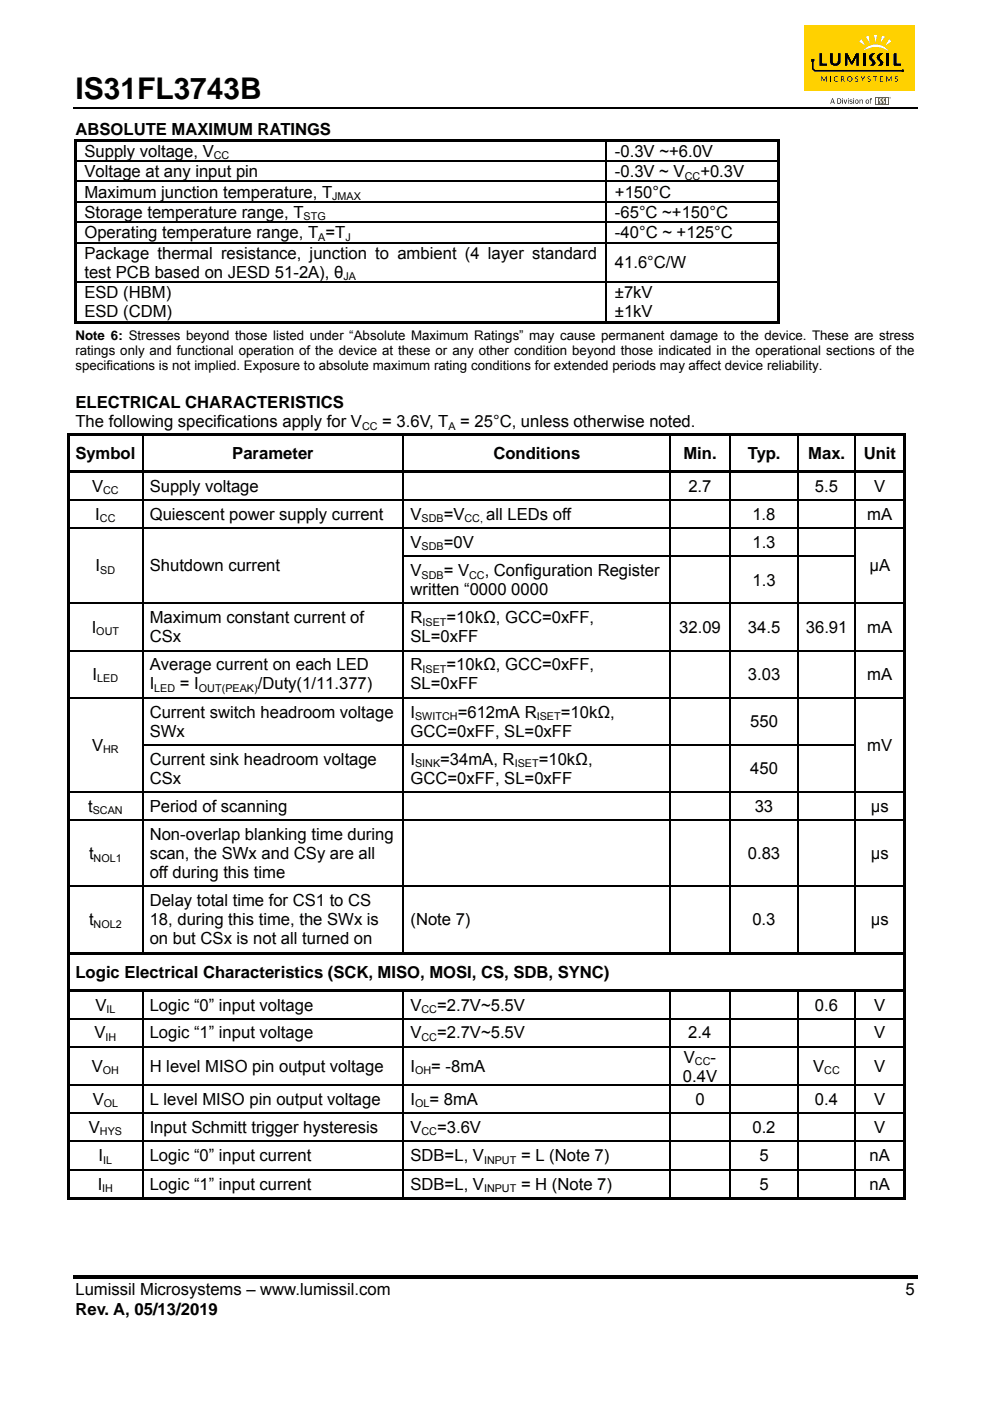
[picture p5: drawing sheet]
<svg xmlns="http://www.w3.org/2000/svg" width="210mm" height="297mm" viewBox="0 0 210 297" stroke-linecap="round" stroke-linejoin="round" font-family="sans-serif">
<path d="M15.5 22.8h179" fill="none" stroke="#000" stroke-width=".34"/>
<path d="M15.5 270.3h179v.7h-179z" fill="#000"/>
<path d="M170.6 5.3h23.4v13.9h-23.4z" fill="#ffd100"/>
<g fill="#000">
<path d="M174.2 16.2h.1l.5 .8 .4-.8h.2v1.1h-.2v-.9l-.4 .8-.5-.8-.1 .9zM176.1 16.2h.1v1.1h-.1zM176.9 16.4a.46 .46 0 0 1 .8 0 .45 .45 0 0 0-.6 0 .45 .45 0 0 0 0 .7 .45 .45 0 0 0 .6 0 .53 .53 0 0 1-.7 .1 .53 .53 0 0 1-.1-.8zM181.4 16.3l.4-.1 .3 .1-.1 .1a.23 .23 0 0 0-.4-.1 .23 .23 0 0 0 0 .3 .23 .23 0 0 0 .3 .1 .35 .35 0 0 1 0 .6 .35 .35 0 0 1-.5-.2 .25 .25 0 0 0 .4 .1 .25 .25 0 0 0 .1-.3 .25 .25 0 0 0-.4-.1l-.1-.2zM182.5 16.2h.2l.3 .6 .3-.6h.2l-.4 .7v.4h-.2v-.4zM184 16.3l.4-.1 .3 .1-.1 .1a.23 .23 0 0 0-.4-.1 .23 .23 0 0 0 0 .3 .23 .23 0 0 0 .3 .1 .34 .34 0 0 1 0 .5 .34 .34 0 0 1-.5-.1 .25 .25 0 0 0 .4 .1 .25 .25 0 0 0 .1-.3 .25 .25 0 0 0-.3-.1l-.2-.2zM185.2 16.2h.9v.1h-.4v1h-.2v-1h-.3zM186.6 16.2h.7v.1h-.5v.4h.4l-.4 .1v.4h.5v.1h-.7zM188 16.2h.1l.4 .8 .5-.8h.1v1.1l-.1-.9-.4 .8-.5-.8v.9h-.1zM189.8 16.3l.4-.1 .2 .1v.1a.24 .24 0 0 0-.4-.1 .24 .24 0 0 0 0 .3 .24 .24 0 0 0 .3 .1 .34 .34 0 0 1 0 .6 .34 .34 0 0 1-.5-.2h.1a.24 .24 0 0 0 .3 .1 .24 .24 0 0 0 .1-.3 .24 .24 0 0 0-.3-.1l-.2-.3z"/>
<path d="M178.4 16.2h.2a.34 .34 0 0 1 .5 .2 .34 .34 0 0 1-.3 .4l.4 .5h-.2l-.3-.5h-.2v.5h-.1zM178.5 16.3v.4l.4-.1a.28 .28 0 0 0-.1-.3 .28 .28 0 0 0-.3 0z"/>
<path d="M179.7 16.7a.58 .58 0 0 1 1.1 0 .58 .58 0 0 1-1.1 0zM179.8 16.7a.43 .43 0 0 0 .8 0 .43 .43 0 0 0-.8 0z"/>
</g>
<path d="M188.6 20.7a.2 .2 0 0 1 .4 0 .2 .2 0 0 1-.4 0zM188.7 20.7a.14 .14 0 0 0 .2 0 .14 .14 0 0 0-.2 0zM188.7 20.6l.2 .2h-.2zM188.7 20.7h.1z" fill="#010101"/>
<path d="M185.7 20.6h2.8v1.6h-2.8z" fill="#c42032"/>
<g fill="#fff">
<path d="M186 20.8h.3v1.1h-.3z"/>
<path d="M186.6 20.9h.4a.4 .4 0 0 0-.2 .4 .4 .4 0 0 0 .2 .4l-.1 .2h-.4l.2-.1-.1-.3a.32 .32 0 0 1-.2-.3 .32 .32 0 0 1 .2-.3z"/>
<path d="M187.2 21l.5-.2a.47 .47 0 0 0-.2 .4 .47 .47 0 0 0 .2 .5l-.1 .2h-.4l.3-.2-.4-.4z"/>
<path d="M188 20.8h.3v1.1h-.3z"/>
</g>
<path d="M173.8 11.3h.6v2.2h1v.4h-1.6zM176 11.3h.7v1.4a.54 .54 0 0 0 .3 .8 .54 .54 0 0 0 .7-.6v-1.6h.6v.9a1.29 1.29 0 0 1-1 1.8 1.03 1.03 0 0 1-1.3-1.1zM179.2 11.3h.6l.9 1.7 .8-1.7h.7v2.6h-.6v-1.7l-.7 1.3-.2 .2-.3-.1-.7-1.4v1.7h-.5zM183 11.3h.7v2.6h-.7zM184.6 11.5a1 1 0 0 1 1.1-.2v.1a.78 .78 0 0 0-.7 .7 .78 .78 0 0 0 .5 .8 .61 .61 0 0 1-.2 1h-.9a.61 .61 0 0 0 .6-.5 .61 .61 0 0 0-.4-.6 .73 .73 0 0 1 0-1.3zM186.2 11.5a.91 .91 0 0 1 1.2-.1 .77 .77 0 0 0-.8 .7 .77 .77 0 0 0 .6 .8 .61 .61 0 0 1-.2 1h-.9a.61 .61 0 0 0 .5-.5 .61 .61 0 0 0-.4-.6 .73 .73 0 0 1 0-1.3zM188 11.3h.6v2.6h-.6zM189.5 11.3h.7v2.2h.9v.4h-1.6z" fill="#000"/>
<g fill="#fff">
<path d="M183.3 10.5a3.3 3.3 0 0 1 5.1 .3 4.7 4.7 0 0 0-5.3 0z"/>
<path d="M183.6 7.8l.7-.2 .2 1.6z"/>
<path d="M187 7.5l.7 .3-.9 1.3z"/>
<path d="M185.4 7.4h.7l-.4 1.6z"/>
<path d="M182.2 8.8l.5-.5 .9 1.4z"/>
<path d="M188.6 8.3l.5 .5-1.4 .9z"/>
</g>
<g fill="#000">
<path d="M172.1 12.4h.6v.7h-.1v1.4l.3 .3h18.3a.31 .31 0 0 1 .5 .1 .31 .31 0 0 1-.1 .4 .31 .31 0 0 1-.4-.1h-18.4l-.6-.6zM15.7 29.5h.6v.5h-.6zM15.7 29.5h113.2v.5h-113.2zM15.7 30h.6v4h-.6zM15.7 34h.6v.3h-.6zM15.7 34.3h.6v4.1h-.6zM15.7 38.4h.6v.2h-.6zM128.4 34h.3v.3h-.3zM128.4 38.4h.3v.2h-.3zM128.9 29.5h36.1v.5h-36.1zM165 29.5h.5v.5h-.5zM165 30h.5v4h-.5z"/>
<path d="M165 34h.5v.3h-.5zM165 34.3h.5v4.1h-.5zM165 38.4h.5v.2h-.5zM178.9 21.1h.2l.2 .7 .2-.7h.2l-.3 .9h-.2zM180.2 21.2h.6l-.5 .1 .5 .5-.3 .2-.3-.1 .5-.1-.1-.2a.34 .34 0 0 1-.4-.4zM182.3 21.1l.1 .2 .4-.2 .2 .1v.8h-.1l-.2-.8-.3 .2-.1 .6zM184.6 20.8h.4l-.3 .2 .2 .1-.2 .1v.8l-.2-.8zM15.7 38.6h.6v4.1h-.6zM15.7 42.7h.6v.3h-.6zM15.7 43h.6v4h-.6zM15.7 47h.6v.3h-.6zM15.7 47.3h.6v4h-.6z"/>
<path d="M15.7 51.3h.6v.3h-.6zM15.7 51.6h.6v8.1h-.6zM15.7 59.7h.6v.3h-.6zM128.4 42.7h.3v.3h-.3zM128.4 47h.3v.3h-.3zM128.4 51.3h.3v.3h-.3zM128.4 59.7h.3v.3h-.3zM165 38.6h.5v4.1h-.5zM165 42.7h.5v.3h-.5zM165 43h.5v4h-.5zM165 47h.5v.3h-.5zM165 47.3h.5v4h-.5z"/>
<path d="M165 51.3h.5v.3h-.5zM165 51.6h.5v8.1h-.5zM165 59.7h.5v.3h-.5zM15.7 60h.6v8.6h-.6zM15.7 68.1h112.7v.5h-112.7zM128.4 68.1h.5v.5h-.5zM128.9 68.1h36.1v.5h-36.1zM165 60h.5v8.6h-.5zM165 68.1h.5v.5h-.5zM14.2 91.8h.6v.5h-.6zM14.2 91.8h178v.5h-178zM14.2 92.3h.6v7.5h-.6z"/>
<path d="M191.6 91.8h.6v.5h-.6zM191.6 92.3h.6v7.5h-.6zM14.2 99.8h178v.5h-178zM14.2 100.3h.6v5.5h-.6zM14.2 105.8h.6v.3h-.6zM14.2 106.1h.6v5.7h-.6zM14.2 111.8h.6v.3h-.6zM14.2 112.1h.6v5.7h-.6zM14.2 117.8h.6v.3h-.6zM30.1 105.8h.3v.3h-.3zM30.1 111.8h.3v.3h-.3zM30.1 117.8h.3v.3h-.3z"/>
<path d="M85.4 105.8h.3v.3h-.3zM85.4 111.8h.3v.3h-.3zM85.4 117.8h.3v.3h-.3zM142 105.8h.3v.3h-.3zM142 111.8h.3v.3h-.3zM142 117.8h.3v.3h-.3zM154.7 105.8h.2v.3h-.2zM154.7 111.8h.2v.3h-.2zM154.7 117.8h.2v.3h-.2zM169.2 105.8h.3v.3h-.3zM169.2 111.8h.3v.3h-.3zM169.2 117.8h.3v.3h-.3z"/>
<path d="M181.2 105.8h.3v.3h-.3zM181.2 111.8h.3v.3h-.3zM181.2 117.8h.3v.3h-.3zM191.6 100.3h.6v5.5h-.6zM191.6 105.8h.6v.3h-.6zM191.6 106.1h.6v5.7h-.6zM191.6 111.8h.6v.3h-.6zM191.6 112.1h.6v5.7h-.6zM191.6 117.8h.6v.3h-.6zM14.2 118.1h.6v9.7h-.6zM14.2 127.8h.6v.3h-.6zM14.2 128.1h.6v9.7h-.6z"/>
<path d="M14.2 137.8h.6v.3h-.6zM30.1 127.8h.3v.3h-.3zM30.1 137.8h.3v.3h-.3zM85.4 127.8h.3v.3h-.3zM85.4 137.8h.3v.3h-.3zM142 127.8h.3v.3h-.3zM142 137.8h.3v.3h-.3zM154.7 127.8h.2v.3h-.2zM154.7 137.8h.2v.3h-.2zM169.2 127.8h.3v.3h-.3zM169.2 137.8h.3v.3h-.3zM181.2 127.8h.3v.3h-.3z"/>
<path d="M181.2 137.8h.3v.3h-.3zM191.6 118.1h.6v9.7h-.6zM191.6 127.8h.6v.3h-.6zM191.6 128.1h.6v9.7h-.6zM191.6 137.8h.6v.3h-.6zM14.2 138.1h.6v9.7h-.6zM14.2 147.8h.6v.3h-.6zM14.2 148.1h.6v9.7h-.6zM14.2 157.8h.6v.3h-.6zM30.1 147.8h.3v.3h-.3zM30.1 157.8h.3v.3h-.3zM85.4 147.8h.3v.3h-.3z"/>
<path d="M85.4 157.8h.3v.3h-.3zM142 147.8h.3v.3h-.3zM142 157.8h.3v.3h-.3zM154.7 147.8h.2v.3h-.2zM154.7 157.8h.2v.3h-.2zM169.2 147.8h.3v.3h-.3zM169.2 157.8h.3v.3h-.3zM181.2 147.8h.3v.3h-.3zM181.2 157.8h.3v.3h-.3zM191.6 138.1h.6v9.7h-.6zM191.6 147.8h.6v.3h-.6zM191.6 148.1h.6v9.7h-.6z"/>
<path d="M191.6 157.8h.6v.3h-.6zM14.2 158.1h.6v9.7h-.6zM14.2 167.8h.6v.3h-.6zM14.2 168.1h.6v5.7h-.6zM14.2 173.8h.6v.3h-.6zM30.1 167.8h.3v.3h-.3zM30.1 173.8h.3v.3h-.3zM85.4 167.8h.3v.3h-.3zM85.4 173.8h.3v.3h-.3zM142 167.8h.3v.3h-.3zM142 173.8h.3v.3h-.3zM154.7 167.8h.2v.3h-.2z"/>
<path d="M154.7 173.8h.2v.3h-.2zM169.2 167.8h.3v.3h-.3zM169.2 173.8h.3v.3h-.3zM181.2 167.8h.3v.3h-.3zM181.2 173.8h.3v.3h-.3zM191.6 158.1h.6v9.7h-.6zM191.6 167.8h.6v.3h-.6zM191.6 168.1h.6v5.7h-.6zM191.6 173.8h.6v.3h-.6zM14.2 174.1h.6v13.7h-.6zM14.2 187.8h.6v.3h-.6zM30.1 187.8h.3v.3h-.3z"/>
<path d="M85.4 187.8h.3v.3h-.3zM142 187.8h.3v.3h-.3zM154.7 187.8h.2v.3h-.2zM169.2 187.8h.3v.3h-.3zM181.2 187.8h.3v.3h-.3zM191.6 174.1h.6v13.7h-.6zM191.6 187.8h.6v.3h-.6zM14.2 188.1h.6v13.7h-.6zM14.2 201.8h178v.5h-178zM14.2 202.3h.6v7.5h-.6zM14.2 209.8h178v.5h-178zM14.2 210.3h.6v5.5h-.6z"/>
<path d="M14.2 215.8h.6v.3h-.6zM30.1 215.8h.3v.3h-.3zM85.4 215.8h.3v.3h-.3zM142 215.8h.3v.3h-.3zM154.7 215.8h.2v.3h-.2zM169.2 215.8h.3v.3h-.3zM181.2 215.8h.3v.3h-.3zM191.6 188.1h.6v13.7h-.6zM191.6 202.3h.6v7.5h-.6zM191.6 210.3h.6v5.5h-.6zM191.6 215.8h.6v.3h-.6zM14.2 216.1h.6v5.7h-.6z"/>
<path d="M14.2 221.8h.6v.3h-.6zM14.2 222.1h.6v7.7h-.6zM14.2 229.8h.6v.3h-.6zM14.2 230.1h.6v5.7h-.6zM14.2 235.8h.6v.3h-.6zM30.1 221.8h.3v.3h-.3zM30.1 229.8h.3v.3h-.3zM30.1 235.8h.3v.3h-.3zM85.4 221.8h.3v.3h-.3zM85.4 229.8h.3v.3h-.3zM85.4 235.8h.3v.3h-.3zM142 221.8h.3v.3h-.3z"/>
<path d="M142 229.8h.3v.3h-.3zM142 235.8h.3v.3h-.3zM154.7 221.8h.2v.3h-.2zM154.7 229.8h.2v.3h-.2zM154.7 235.8h.2v.3h-.2zM169.2 221.8h.3v.3h-.3zM169.2 229.8h.3v.3h-.3zM169.2 235.8h.3v.3h-.3zM181.2 221.8h.3v.3h-.3zM181.2 229.8h.3v.3h-.3zM181.2 235.8h.3v.3h-.3zM191.6 216.1h.6v5.7h-.6z"/>
<path d="M191.6 221.8h.6v.3h-.6zM191.6 222.1h.6v7.7h-.6zM191.6 229.8h.6v.3h-.6zM191.6 230.1h.6v5.7h-.6zM191.6 235.8h.6v.3h-.6zM14.2 236.1h.6v5.8h-.6zM14.2 241.9h.6v.2h-.6zM14.2 242.1h.6v5.7h-.6zM14.2 247.8h.6v.3h-.6zM14.2 248.1h.6v6.3h-.6zM14.2 253.8h15.9v.6h-15.9zM30.1 241.9h.3v.2h-.3z"/>
<path d="M30.1 247.8h.3v.3h-.3zM30.1 253.8h55.3v.6h-55.3zM85.4 241.9h.3v.2h-.3zM85.4 247.8h.3v.3h-.3zM85.4 253.8h56.6v.6h-56.6zM142 241.9h.3v.2h-.3zM142 247.8h.3v.3h-.3zM142 253.8h12.7v.6h-12.7zM154.7 241.9h.2v.2h-.2zM154.7 247.8h.2v.3h-.2zM154.7 253.8h14.5v.6h-14.5zM169.2 241.9h.3v.2h-.3z"/>
<path d="M169.2 247.8h.3v.3h-.3zM169.2 253.8h12v.6h-12zM181.2 241.9h.3v.2h-.3zM181.2 247.8h.3v.3h-.3zM181.2 253.8h10.4v.6h-10.4zM191.6 236.1h.6v5.8h-.6zM191.6 241.9h.6v.2h-.6zM191.6 242.1h.6v5.7h-.6zM191.6 247.8h.6v.3h-.6zM191.6 248.1h.6v6.3h-.6zM191.6 253.8h.6v.6h-.6z"/>
<path d="M176.5 20.8h.2l.4 1.2h-.2l-.1-.3h-.5v.3h-.2zM176.6 21l-.2 .6h.4z"/>
<path d="M177.6 20.8a.61 .61 0 0 1 .8 .6 .61 .61 0 0 1-.8 .6zM177.7 21v.8h.2a.45 .45 0 0 0 .4-.5 .45 .45 0 0 0-.6-.3z"/>
<path d="M178.6 20.8l.2 .2zM178.6 21.1h.2v.9h-.2z"/>
<path d="M179.9 20.8l.1 .2zM179.9 21.1l.1 .9z"/>
<path d="M181 20.8l.1 .2zM181 21.1h.1v.9h-.1z"/>
<path d="M181.3 21.6a.45 .45 0 0 1 .9 0 .45 .45 0 0 1-.9 0zM181.4 21.5a.3 .3 0 0 0 .6 0 .3 .3 0 0 0-.6 0z"/>
<path d="M183.6 21.6a.42 .42 0 0 1 .8 0 .42 .42 0 0 1-.8 0zM183.7 21.5a.3 .3 0 0 0 .6 0 .3 .3 0 0 0-.6 0z"/>
</g>
<g fill="none" stroke="#000" stroke-width=".25">
<path d="M16.3 34.2h112.1M16.3 38.5h112.1M128.5 30v4M128.5 34.3v4.1M128.5 38.6v4.1M128.7 34.2h36.3M128.7 38.5h36.3M16.3 42.8h112.1M16.3 47.1h112.1M16.3 51.5h112.1M16.3 59.8h112.1M128.5 43v4"/>
<path d="M128.5 47.3v4M128.5 51.6v8.1M128.5 60v8.1M128.7 42.8h36.3M128.7 47.1h36.3M128.7 51.5h36.3M128.7 59.8h36.3M30.2 92.3v7.5M85.6 92.3v7.5M142.2 92.3v7.5M154.8 92.3v7.5M169.3 92.3v7.5"/>
<path d="M181.3 92.3v7.5M14.8 105.9h15.3M14.8 111.9h15.3M30.2 100.3v5.5M30.2 106.1v5.7M30.2 112.1v5.7M30.2 118.1v9.7M30.4 105.9h55M30.4 111.9h55M85.6 100.3v5.5M85.6 106.1v5.7M85.6 112.1v5.7"/>
<path d="M85.6 118.1v9.7M85.7 105.9h56.3M85.7 111.9h56.3M85.7 117.9h56.3M142.2 100.3v5.5M142.2 106.1v5.7M142.2 112.1v5.7M142.2 118.1v9.7M142.3 105.9h12.4M142.3 111.9h12.4M142.3 117.9h12.4M154.8 100.3v5.5"/>
<path d="M154.8 106.1v5.7M154.8 112.1v5.7M154.8 118.1v9.7M154.9 105.9h14.3M154.9 111.9h14.3M154.9 117.9h14.3M169.3 100.3v5.5M169.3 106.1v5.7M169.3 112.1v5.7M169.3 118.1v9.7M169.5 105.9h11.7M169.5 111.9h11.7"/>
<path d="M169.5 117.9h11.7M181.3 100.3v5.5M181.3 106.1v5.7M181.3 112.1v5.7M181.3 118.1v9.7M181.5 105.9h10.1M181.5 111.9h10.1M14.8 127.9h15.3M14.8 137.9h15.3M30.2 128.1v9.7M30.2 138.1v9.7M30.4 127.9h55"/>
<path d="M30.4 137.9h55M85.6 128.1v9.7M85.6 138.1v9.7M85.7 127.9h56.3M85.7 137.9h56.3M142.2 128.1v9.7M142.2 138.1v9.7M142.3 127.9h12.4M142.3 137.9h12.4M154.8 128.1v9.7M154.8 138.1v9.7M154.9 127.9h14.3"/>
<path d="M154.9 137.9h14.3M169.3 128.1v9.7M169.3 138.1v9.7M169.5 127.9h11.7M169.5 137.9h11.7M181.3 128.1v9.7M181.3 138.1v9.7M181.5 127.9h10.1M181.5 137.9h10.1M14.8 147.9h15.3M30.2 148.1v9.7M30.2 158.1v9.7"/>
<path d="M30.4 147.9h55M30.4 157.9h55M85.6 148.1v9.7M85.6 158.1v9.7M85.7 147.9h56.3M85.7 157.9h56.3M142.2 148.1v9.7M142.2 158.1v9.7M142.3 147.9h12.4M142.3 157.9h12.4M154.8 148.1v9.7M154.8 158.1v9.7"/>
<path d="M154.9 147.9h14.3M154.9 157.9h14.3M169.3 148.1v9.7M169.3 158.1v9.7M169.5 147.9h11.7M169.5 157.9h11.7M181.3 148.1v9.7M181.3 158.1v9.7M181.5 147.9h10.1M14.8 167.9h15.3M14.8 173.9h15.3M30.2 168.1v5.7"/>
<path d="M30.2 174.1v13.7M30.4 167.9h55M30.4 173.9h55M85.6 168.1v5.7M85.6 174.1v13.7M85.7 167.9h56.3M85.7 173.9h56.3M142.2 168.1v5.7M142.2 174.1v13.7M142.3 167.9h12.4M142.3 173.9h12.4M154.8 168.1v5.7"/>
<path d="M154.8 174.1v13.7M154.9 167.9h14.3M154.9 173.9h14.3M169.3 168.1v5.7M169.3 174.1v13.7M169.5 167.9h11.7M169.5 173.9h11.7M181.3 168.1v5.7M181.3 174.1v13.7M181.5 167.9h10.1M181.5 173.9h10.1M14.8 187.9h15.3"/>
<path d="M30.2 188.1v13.7M30.4 187.9h55M85.6 188.1v13.7M85.7 187.9h56.3M142.2 188.1v13.7M142.3 187.9h12.4M154.8 188.1v13.7M154.9 187.9h14.3M169.3 188.1v13.7M169.5 187.9h11.7M181.3 188.1v13.7M181.5 187.9h10.1"/>
<path d="M14.8 215.9h15.3M30.2 210.3v5.5M30.2 216.1v5.7M30.4 215.9h55M85.6 210.3v5.5M85.6 216.1v5.7M85.7 215.9h56.3M142.2 210.3v5.5M142.2 216.1v5.7M142.3 215.9h12.4M154.8 210.3v5.5M154.8 216.1v5.7"/>
<path d="M154.9 215.9h14.3M169.3 210.3v5.5M169.3 216.1v5.7M169.5 215.9h11.7M181.3 210.3v5.5M181.3 216.1v5.7M181.5 215.9h10.1M14.8 221.9h15.3M14.8 230h15.3M14.8 236h15.3M30.2 222.1v7.7M30.2 230.1v5.7"/>
<path d="M30.2 236.1v5.8M30.4 221.9h55M30.4 230h55M30.4 236h55M85.6 222.1v7.7M85.6 230.1v5.7M85.6 236.1v5.8M85.7 221.9h56.3M85.7 230h56.3M85.7 236h56.3M142.2 222.1v7.7M142.2 230.1v5.7"/>
<path d="M142.2 236.1v5.8M142.3 221.9h12.4M142.3 230h12.4M142.3 236h12.4M154.8 222.1v7.7M154.8 230.1v5.7M154.8 236.1v5.8M154.9 221.9h14.3M154.9 230h14.3M154.9 236h14.3M169.3 222.1v7.7M169.3 230.1v5.7"/>
<path d="M169.3 236.1v5.8M169.5 221.9h11.7M169.5 230h11.7M169.5 236h11.7M181.3 222.1v7.7M181.3 230.1v5.7M181.3 236.1v5.8M181.5 221.9h10.1M181.5 230h10.1M181.5 236h10.1M14.8 242h15.3M14.8 248h15.3"/>
<path d="M30.2 242.1v5.7M30.2 248.1v5.7M30.4 242h55M30.4 248h55M85.6 242.1v5.7M85.6 248.1v5.7M85.7 242h56.3M85.7 248h56.3M142.2 242.1v5.7M142.2 248.1v5.7M142.3 242h12.4M142.3 248h12.4"/>
<path d="M154.8 242.1v5.7M154.8 248.1v5.7M154.9 242h14.3M154.9 248h14.3M169.3 242.1v5.7M169.3 248.1v5.7M169.5 242h11.7M169.5 248h11.7M181.3 242.1v5.7M181.3 248.1v5.7M181.5 242h10.1M181.5 248h10.1"/>
</g>
<text font-size="6.3" x="16" y="21">IS31FL3743B</text>
<g font-size="3.5">
<text x="16" y="28.7">ABSOLUTE MAXIMUM RATINGS</text>
<text x="17.9" y="33.3">Supply voltage, V</text>
<text x="130.4" y="33.3">-0.3V ~+6.0V</text>
<text x="17.9" y="37.6">Voltage at any input pin</text>
<text x="17.9" y="41.9">Maximum junction temperature, T</text>
<text x="130.4" y="37.6">-0.3V ~ V</text>
<text x="130.4" y="41.9">+150°C</text>
<text x="148.5" y="37.6">+0.3V</text>
<text x="17.9" y="46.2">Storage temperature range, T</text>
<text x="130.4" y="46.2">-65°C ~+150°C</text>
<text x="17.9" y="50.5">Operating temperature range, T =T</text>
<text x="130.4" y="50.5">-40°C ~ +125°C</text>
<text x="17.9" y="54.8">Package thermal resistance, junction to ambient (4 layer standard</text>
<text x="17.9" y="58.9">test PCB based on JESD 51-2A), θ</text>
<text x="130.4" y="56.9">41.6°C/W</text>
<text x="17.9" y="63.2">ESD (HBM)</text>
<text x="130.4" y="63.2">±7kV</text>
<text x="17.9" y="67.3">ESD (CDM)</text>
<text x="130.4" y="67.3">±1kV</text>
<text x="16" y="86.5">ELECTRICAL CHARACTERISTICS</text>
<text x="16" y="90.6">The following specifications apply for V</text>
<text x="81.1" y="90.6">= 3.6V, T</text>
<text x="97.6" y="90.6">= 25°C, unless otherwise noted.</text>
<text x="16" y="97.3">Symbol</text>
<text x="49.3" y="97.3">Parameter</text>
<text x="104.7" y="97.3">Conditions</text>
<text x="145" y="97.3">Min.</text>
<text x="158.6" y="97.3">Typ.</text>
<text x="171.4" y="97.3">Max.</text>
<text x="183.2" y="97.3">Unit</text>
<text x="19.5" y="104.3">V</text>
<text x="31.8" y="104.3">Supply voltage</text>
<text x="146" y="104.3">2.7</text>
<text x="172.9" y="104.3">5.5</text>
<text x="185.4" y="104.3">V</text>
<text x="20.2" y="110.2">I</text>
<text x="31.8" y="110.2">Quiescent power supply current</text>
<text x="87" y="110.2">V</text>
<text x="94.1" y="110.2">=V</text>
<text x="103.1" y="110.2">all LEDs off</text>
<text x="159.6" y="110.2">1.8</text>
<text x="183.9" y="110.2">mA</text>
<text x="87.1" y="116.2">V</text>
<text x="94.1" y="116.2">=0V</text>
<text x="159.6" y="116.2">1.3</text>
<text x="20.3" y="121.2">I</text>
<text x="31.8" y="121.2">Shutdown current</text>
<text x="87.1" y="122.1">V</text>
<text x="94.1" y="122.1">= V</text>
<text x="102.8" y="122.1">, Configuration Register</text>
<text x="159.6" y="124.1">1.3</text>
<text x="184.4" y="121.2">μA</text>
<text x="87.1" y="126.2">written “0000 0000</text>
<text x="19.5" y="134.2">I</text>
<text x="31.7" y="132.1">Maximum constant current of</text>
<text x="31.7" y="136.2">CSx</text>
<text x="87.1" y="132.1">R</text>
<text x="87.1" y="136.2">SL=0xFF</text>
<text x="94.7" y="132.1">=10kΩ, GCC=0xFF,</text>
<text x="144.1" y="134.2">32.09</text>
<text x="158.6" y="134.2">34.5</text>
<text x="170.9" y="134.2">36.91</text>
<text x="184" y="134.2">mA</text>
<text x="31.7" y="142.1">Average current on each LED</text>
<text x="87.1" y="142.1">R</text>
<text x="94.7" y="142.1">=10kΩ, GCC=0xFF,</text>
<text x="19.6" y="144.1">I</text>
<text x="31.7" y="146.2">I</text>
<text x="38.1" y="146.2">= I</text>
<text x="54.7" y="146.2">/Duty(1/11.377)</text>
<text x="87.1" y="146.2">SL=0xFF</text>
<text x="158.6" y="144.1">3.03</text>
<text x="184" y="144.1">mA</text>
<text x="31.8" y="152.1">Current switch headroom voltage</text>
<text x="87.1" y="152.1">I</text>
<text x="97.1" y="152.1">=612mA R</text>
<text x="119" y="152.1">=10kΩ,</text>
<text x="159.1" y="154.2">550</text>
<text x="19.5" y="159.2">V</text>
<text x="31.8" y="156.2">SWx</text>
<text x="87.1" y="156.2">GCC=0xFF, SL=0xFF</text>
<text x="184" y="159.2">mV</text>
<text x="31.7" y="162.1">Current sink headroom voltage</text>
<text x="31.7" y="166.2">CSx</text>
<text x="87.1" y="162.1">I</text>
<text x="87.1" y="166.2">GCC=0xFF, SL=0xFF</text>
<text x="93.4" y="162.1">=34mA, R</text>
<text x="114.3" y="162.1">=10kΩ,</text>
<text x="159.1" y="164.1">450</text>
<text x="18.7" y="172.1">t</text>
<text x="31.8" y="172.1">Period of scanning</text>
<text x="160.1" y="172.1">33</text>
<text x="184.7" y="172.1">µs</text>
<text x="31.8" y="178.1">Non-overlap blanking time during</text>
<text x="18.9" y="182.2">t</text>
<text x="31.8" y="182.2">scan, the SWx and CSy are all</text>
<text x="158.6" y="182.2">0.83</text>
<text x="184.7" y="182.2">µs</text>
<text x="31.8" y="186.2">off during this time</text>
<text x="18.9" y="196.2">t</text>
<text x="31.8" y="192.1">Delay total time for CS1 to CS</text>
<text x="31.8" y="196.2">18, during this time, the SWx is</text>
<text x="87.1" y="196.2">(Note 7)</text>
<text x="159.6" y="196.2">0.3</text>
<text x="184.7" y="196.2">µs</text>
<text x="31.8" y="200.2">on but CSx is not all turned on</text>
<text x="16" y="207.3">Logic Electrical Characteristics (SCK, MISO, MOSI, CS, SDB, SYNC)</text>
<text x="20.2" y="214.3">V</text>
<text x="31.8" y="214.3">Logic “0” input voltage</text>
<text x="87.1" y="214.3">V</text>
<text x="92.7" y="214.3">=2.7V~5.5V</text>
<text x="172.9" y="214.3">0.6</text>
<text x="185.4" y="214.3">V</text>
<text x="20" y="220.2">V</text>
<text x="31.8" y="220.2">Logic “1” input voltage</text>
<text x="87.1" y="220.2">V</text>
<text x="92.7" y="220.2">=2.7V~5.5V</text>
<text x="146" y="220.2">2.4</text>
<text x="185.4" y="220.2">V</text>
<text x="19.5" y="227.2">V</text>
<text x="31.8" y="227.2">H level MISO pin output voltage</text>
<text x="87.1" y="227.2">I</text>
<text x="91.5" y="227.2">= -8mA</text>
<text x="145.1" y="225.3">V</text>
<text x="150.7" y="225.3">-</text>
<text x="172.5" y="227.2">V</text>
<text x="185.4" y="227.2">V</text>
<text x="144.8" y="229.4">0.4V</text>
<text x="19.7" y="234.2">V</text>
<text x="31.8" y="234.2">L level MISO pin output voltage</text>
<text x="87.1" y="234.2">I</text>
<text x="91.1" y="234.2">= 8mA</text>
<text x="147.5" y="234.2">0</text>
<text x="172.9" y="234.2">0.4</text>
<text x="185.4" y="234.2">V</text>
<text x="18.8" y="240.2">V</text>
<text x="31.8" y="240.2">Input Schmitt trigger hysteresis</text>
<text x="87.1" y="240.2">V</text>
<text x="92.7" y="240.2">=3.6V</text>
<text x="159.6" y="240.2">0.2</text>
<text x="185.4" y="240.2">V</text>
<text x="20.9" y="246.2">I</text>
<text x="31.8" y="246.2">Logic “0” input current</text>
<text x="87" y="246.2">SDB=L, V</text>
<text x="110.5" y="246.2">= L (Note 7)</text>
<text x="161.1" y="246.2">5</text>
<text x="184.4" y="246.2">nA</text>
<text x="20.7" y="252.2">I</text>
<text x="31.8" y="252.2">Logic “1” input current</text>
<text x="87" y="252.2">SDB=L, V</text>
<text x="110.5" y="252.2">= H (Note 7)</text>
<text x="161.1" y="252.2">5</text>
<text x="184.4" y="252.2">nA</text>
<text x="16" y="274.7">Lumissil Microsystems – www.lumissil.com</text>
<text x="192.1" y="274.7">5</text>
<text x="16" y="278.7">Rev. A, 05/13/2019</text>
</g>
<g font-size="2.8">
<text x="16" y="75.3">ratings only and functional operation of the device at these or any other condition beyond those indicated in the operational sections of the</text>
<text x="16" y="72.1">Note 6: Stresses beyond those listed under “Absolute Maximum Ratings” may cause permanent damage to the device. These are stress</text>
<text x="16" y="78.5">specifications is not implied. Exposure to absolute maximum rating conditions for extended periods may affect device reliability.</text>
</g>
<g font-size="2.3">
<text x="45.4" y="33.8">CC</text>
<text x="145.2" y="38.1">CC</text>
<text x="64.4" y="46.7">STG</text>
<text x="70.5" y="42.4">JMAX</text>
<text x="67.5" y="51.1">A</text>
<text x="73.3" y="51.1">J</text>
<text x="72.8" y="59.4">JA</text>
<text x="76.8" y="91.1">CC</text>
<text x="95.1" y="91.1">A</text>
<text x="21.9" y="104.8">CC</text>
<text x="21.2" y="110.7">CC</text>
<text x="89.4" y="110.7">SDB</text>
<text x="98.5" y="110.7">CC,</text>
<text x="89.4" y="116.7">SDB</text>
<text x="21.3" y="121.7">SD</text>
<text x="89.4" y="122.7">SDB</text>
<text x="99.5" y="122.7">CC</text>
<text x="20.4" y="134.7">OUT</text>
<text x="89.6" y="132.7">ISET</text>
<text x="89.6" y="142.7">ISET</text>
<text x="20.6" y="144.7">LED</text>
<text x="32.7" y="146.7">LED</text>
<text x="42.2" y="146.7">OUT(PEAK)</text>
<text x="88" y="152.7">SWITCH</text>
<text x="113.9" y="152.7">ISET</text>
<text x="21.9" y="159.7">HR</text>
<text x="88" y="162.7">SINK</text>
<text x="109.2" y="162.7">ISET</text>
<text x="19.7" y="172.7">SCAN</text>
<text x="19.9" y="182.7">NOL1</text>
<text x="19.9" y="196.7">NOL2</text>
<text x="22.6" y="214.8">IL</text>
<text x="89.4" y="214.8">CC</text>
<text x="22.4" y="220.7">IH</text>
<text x="89.4" y="220.7">CC</text>
<text x="21.8" y="227.7">OH</text>
<text x="88" y="227.7">OH</text>
<text x="147.4" y="225.8">CC</text>
<text x="174.8" y="227.7">CC</text>
<text x="22" y="234.7">OL</text>
<text x="88" y="234.7">OL</text>
<text x="21.2" y="240.7">HYS</text>
<text x="89.4" y="240.7">CC</text>
<text x="21.9" y="246.7">IL</text>
<text x="102.7" y="246.7">INPUT</text>
<text x="21.7" y="252.7">IH</text>
<text x="102.7" y="252.7">INPUT</text>
</g>
</svg>
